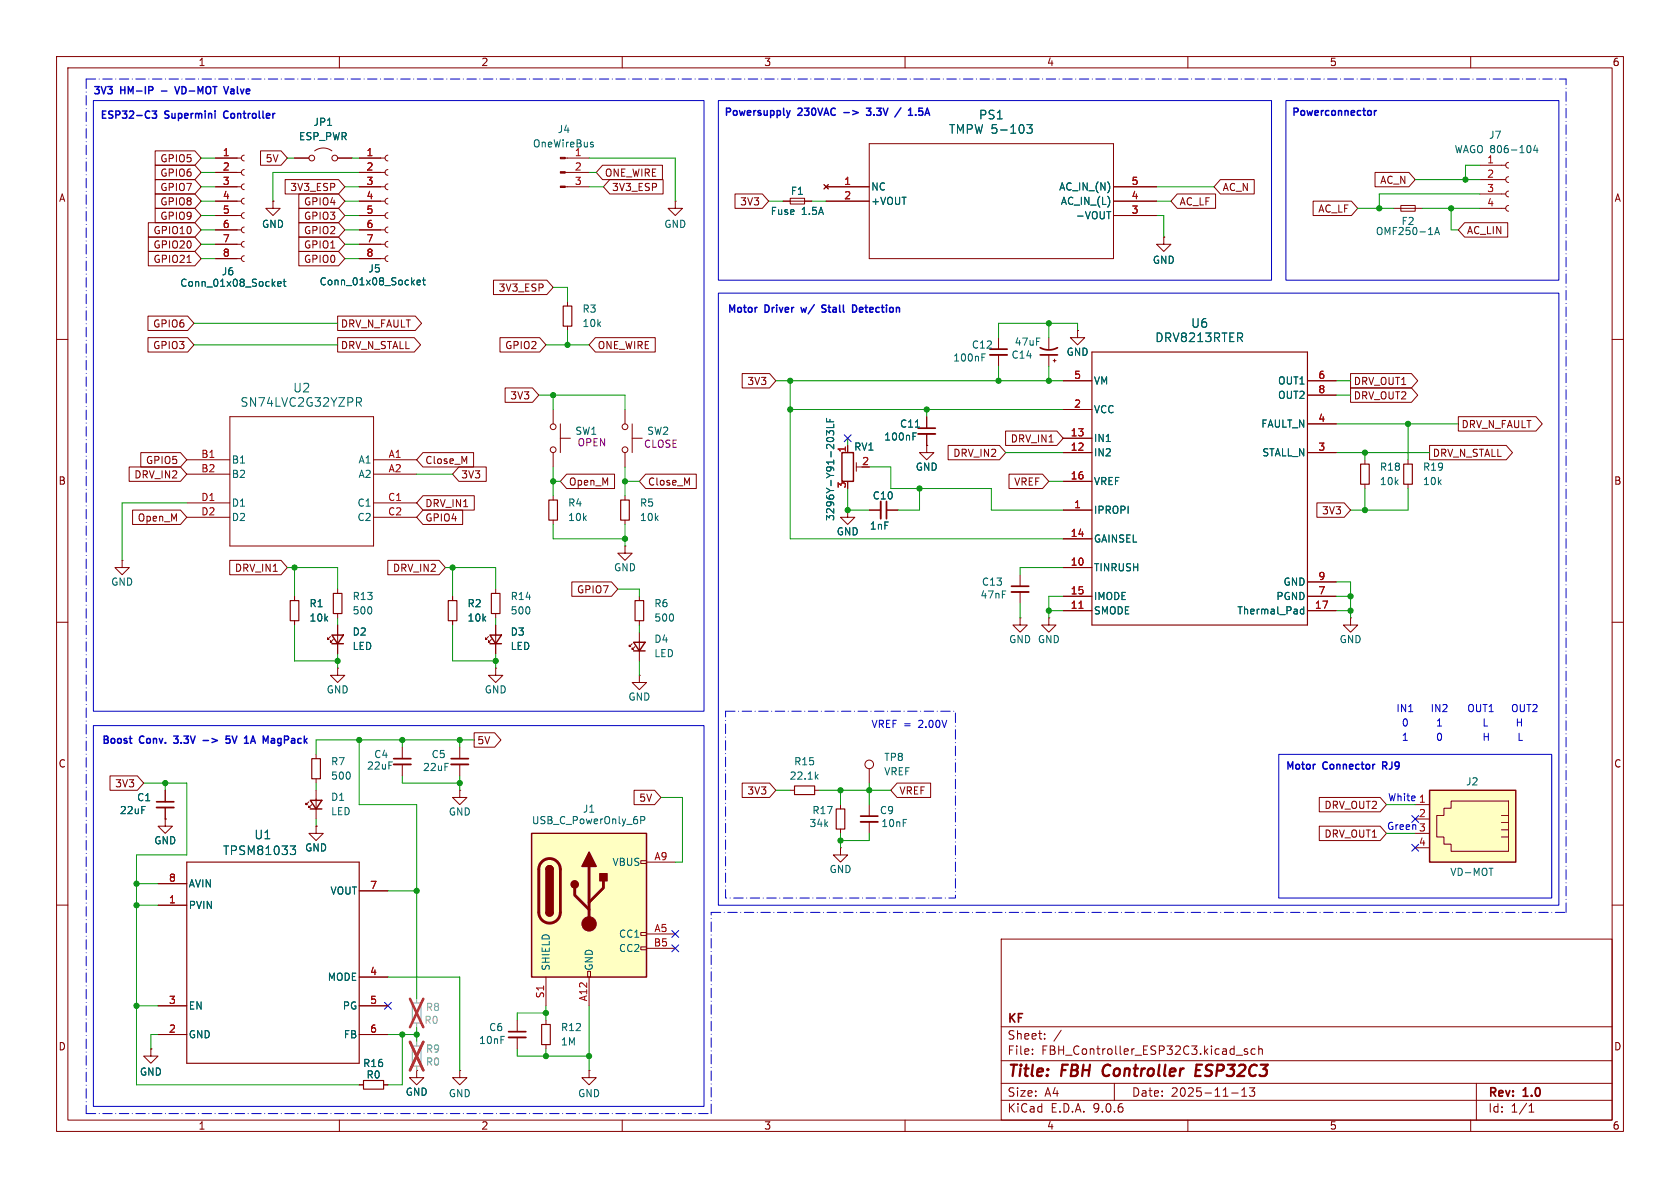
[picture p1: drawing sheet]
<svg xmlns="http://www.w3.org/2000/svg" width="297mm" height="210mm" viewBox="0 0 297 210" stroke-linecap="round" stroke-linejoin="round" font-family="sans-serif">
<g fill="none" stroke="#840000" stroke-width=".18">
<path d="M10 10h277v190h-277zM12 12h273v186h-273zM60 10v2M110 10v2M160 10v2M210 10v2M260 10v2M38.1 33h4.6M38.1 35.6h4.6M38.1 38.1h4.6M38.1 27.9h4.6M38.1 30.5h4.6"/>
<path d="M43.2 27.4l-.4 .2-.1 .3 .1 .4 .4 .1M43.2 30l-.4 .1-.1 .4 .1 .3 .4 .2M43.2 32.5l-.4 .2-.1 .3 .1 .4 .4 .1M43.2 35.1l-.4 .1-.1 .4 .1 .3 .4 .2M43.2 37.6l-.4 .1-.1 .4 .1 .4 .4 .1M48.3 35.6v1.2h1.2l-1.2 1.3-1.3-1.3h1.3M48.3 35.6h.1M52.1 27.9h2.5M55.6 26.7a2.54 2.54 0 0 1 3.1 0M59.7 27.9h2.5M99.9 33h4.2M99.9 27.9h4.2"/>
<path d="M99.9 30.5h4.2M119.4 35.6v1.2h1.2l-1.2 1.3-1.3-1.3h1.3M119.4 35.6h.1M138.4 35.6h5.1M139.7 35.1h2.5v1h-2.5zM145.7 32.6l.7 .8M146 33h7.7M146 35.6h7.7M146.4 32.6l-.7 .8M153.7 25.4h43.1v20.3h-43.1zM196.8 33h7.7M196.8 35.6h7.7"/>
<path d="M196.8 38.1h7.7M261.6 29.2h4.6M261.6 31.8h4.6M261.6 34.3h4.6M261.6 36.8h4.6M266.7 28.7l-.4 .2-.1 .3 .1 .4 .4 .1M266.7 31.2l-.4 .2-.1 .4 .1 .3 .4 .2M266.7 33.8l-.4 .1-.1 .4 .1 .3 .4 .2M266.7 36.3l-.4 .2-.1 .3 .1 .4 .4 .1M38.1 45.7h4.6M38.1 40.6h4.6M38.1 43.2h4.6"/>
<path d="M43.2 40.1l-.4 .2-.1 .3 .1 .4 .4 .1M43.2 42.7l-.4 .1-.1 .4 .1 .3 .4 .2M43.2 45.2l-.4 .2-.1 .3 .1 .4 .4 .1M100.3 53.3v.8M100.3 57.7v.7M176.5 59.7v2M185.4 59.7v2M190.5 58.4v1.3h1.3l-1.3 1.3-1.3-1.3h1.3M190.5 58.4h.1M205.7 41.9v1.3h1.3l-1.3 1.3-1.2-1.3h1.2M205.7 41.9h.1M10 60h2"/>
<path d="M40.6 73.7h25.4v22.8h-25.4zM97.8 72.4v2.5M99.1 77.5h1.7M99.1 74.9v5.1M149.9 78.7v1.3M163.8 78.7v1.3h1.3l-1.3 1.3-1.2-1.3h1.2M163.8 78.7h.1M163.8 73.7v2M163.8 76.7v2M176.5 62.7v2.1M185.4 62.7v2.1M186.2 63.8h.5"/>
<path d="M186.4 63.5v.5M285 60h2M33 81.3h7.6M33 83.8h7.6M33 88.9h7.6M33 91.4h7.6M66 81.3h7.7M66 83.8h7.7M66 88.9h7.7M66 91.4h7.7M97.8 80v2.6M97.8 87.6v.8"/>
<path d="M97.8 91.9v.8M110.5 96.5v1.3h1.3l-1.3 1.3-1.3-1.3h1.3M110.5 96.5h.1M110.5 87.6v.8M110.5 91.9v.8M149.9 90.2v1.2h1.2l-1.2 1.3-1.3-1.3h1.3M149.9 90.2h.1M151.4 81.8v1.5M151.4 82.6h1M153.7 90.2h2M156.7 90.2h2M241.3 81.3v.7"/>
<path d="M241.3 85.6v.8M248.9 81.3v.7M248.9 85.6v.8M10 110h2M52.1 105.4v.8M52.1 109.7v.8M58.4 112.5l-.5 .5v-.2v.2h.3M58.9 113l-.5 .5v-.2v.2h.3M59.7 118.1v1.3h1.3l-1.3 1.3-1.3-1.3h1.3M59.7 118.1h.1M59.7 104.1v.8M59.7 108.5v.7"/>
<path d="M59.7 110.5v5.1M80 105.4v.8M80 109.7v.8M111.8 113.8l-.5 .5v-.3v.3h.2M112.3 114.3l-.5 .5v-.2v.2h.2M113 119.4v1.3h1.3l-1.3 1.2-1.2-1.2h1.2M113 119.4h.1M113 111.8v5M180.3 109.2v1.3h1.3l-1.3 1.3-1.2-1.3h1.2M180.3 109.2h.1M180.3 101.6v2M180.3 104.6v2.1"/>
<path d="M185.4 109.2v1.3h1.3l-1.3 1.3-1.3-1.3h1.3M185.4 109.2h.1M238.8 109.2v1.3h1.2l-1.2 1.3-1.3-1.3h1.3M238.8 109.2h.1M285 110h2M71.1 132.1v2M71.1 135.1v2.1M81.3 139.7v1.3h1.2l-1.2 1.2-1.3-1.2h1.3M81.3 139.7h.1M81.3 132.1v2M81.3 135.1v2.1M139.7 139.7h.8"/>
<path d="M144 139.7h.8M153.7 135.9v2.5M148.6 149.9v1.2h1.3l-1.3 1.3-1.3-1.3h1.3M148.6 149.9h.1M148.6 142.2v.8M148.6 146.6v.7M153.7 142.2v2.1M153.7 145.3v2M10 160h2M177 166h108v32h-108zM285 160h2M60 198v2"/>
<path d="M110 198v2M160 198v2M177 194.5h108M177 191.5h108M177 187.5h108M177 181.5h108M182.5 186.3v.1M182.5 185.5v.1M184.7 183.6v.1M184.7 182.8v.1M187.6 182.1l-1.3 2M197 191.5v3"/>
<path d="M210 198v2M217.7 193.2h1.2M218.5 186.5h1.2M219.5 193.8h.9M219.5 192.7l.5-.4v1.5M220.5 185.5l-.3-.1-.2 .2v.2l.5 .2v.3h-.5M220.9 192.3h.9l-.5 .6 .4 .1v.7l-.2 .1h-.4l-.2-.1M221.9 185.5l-.4-.1-.3 .3v.4l.1 .2h.6M222.5 185.5l.2-.1 .4 .1 .1 .9M222.5 184.9v1.5M260 198v2M261 191.5v6.5"/>
<path d="M270.3 196.6h.9M270.3 195.5l.4-.4v1.5"/>
<circle cx="55.1" cy="27.9" r=".51"/>
<circle cx="59.2" cy="27.9" r=".51"/>
<circle cx="97.8" cy="75.4" r=".51"/>
<circle cx="97.8" cy="79.5" r=".51"/>
<circle cx="153.7" cy="135.1" r=".76"/>
</g>
<path d="M195.2 188.5a1.27 1.27 0 0 0 0 1.6M211.4 189.2h.7M212.5 188.2h-.9l-.3 2h1" fill="none" stroke="#840000" stroke-width=".4"/>
<g fill="none" stroke="#006464" stroke-width=".18">
<path d="M104.6 25.6h.3v.2l-.2 .2h-.2M104.6 25.1l.3 .1M181.5 22h1l-.5 .6 .4 .2v.6l-.2 .2h-.4l-.3-.2M195.6 37.4h.8M270.3 25.7a.79 .79 0 0 1 0 1.3M271.4 25.7l-.3 .9h.8M271.7 26.1v.9M49.1 50.2l.6-.1-.1-.3h-.3l-.2 .2 .1 .6h.4M50.1 49.8h.4M50.2 49.3v1.1l.3 .2M63 70.3h.6l.3 .3-.1 .4-.8 .1M63.4 71.1l.5 .7"/>
<path d="M146.1 74v.6h1.3M146.1 76.9v-.8l.5 .5 .1-.4h.6l.1 .2-.1 .5M146.7 74.1v.5M147.4 75v.6h-1.3M161.4 77.1h.4M161.4 76.5h.6M161.8 75.5h.8M173.6 63.2h.4M173.6 62.6h.6M144.3 137.3l.3 .4M144.6 136.9l-.5 .5"/>
</g>
<path d="M99.6 54.1h1.5v3.6h-1.5zM97 88.4h1.6v3.5h-1.6zM109.7 88.4h1.6v3.5h-1.6zM240.5 82h1.6v3.6h-1.6zM248.2 82h1.5v3.6h-1.5zM51.3 106.2h1.5v3.5h-1.5zM58.9 104.9h1.6v3.6h-1.6zM79.2 106.2h1.6v3.5h-1.6zM140.5 138.9h3.5v1.6h-3.5zM147.8 143h1.6v3.6h-1.6z" fill="none" stroke="#840000" stroke-width=".2"/>
<path d="M162.3 75.7h3.1M175 61.7h3.1M183.9 61.5a3.2 3.2 0 0 0 3 0M183.9 62.7h3M156.7 88.6v3.1M178.8 103.6h3.1M69.6 134.1h3M79.8 134.1h3M152.1 144.3h3.1" fill="none" stroke="#840000" stroke-width=".3"/>
<path d="M162.3 76.7h3.1M175 62.7h3.1M155.7 88.6v3.1M178.8 104.6h3.1M69.6 135.1h3M79.8 135.1h3M152.1 145.3h3.1" fill="none" stroke="#840000" stroke-width=".33"/>
<g fill="#840000" stroke="#840000" stroke-width=".18">
<path d="M99.1 27.8h.8v.3h-.8z"/>
<path d="M99.1 30.4h.8v.2h-.8z"/>
<path d="M99.1 32.9h.8v.2h-.8z"/>
</g>
<path d="M148.8 80h2.1v5.1h-2.1zM58.7 112.3h2l-1 1.5zM58.7 113.8h2M112 113.5h2l-1 1.6zM112 115.1h2" fill="none" stroke="#840000" stroke-width=".25"/>
<path d="M252.7 139.7h15.3v12.7h-15.3z" fill="#ffffc2"/>
<g fill="none" stroke="#840000" stroke-width=".18">
<path d="M246.4 36.8h5.1M247.6 36.3h2.6v1h-2.6zM110.5 72.4v2.5M111.8 77.5h1.7M111.8 74.9v5.1M110.5 80v2.6M87.6 118.1v1.3h1.3l-1.3 1.3-1.2-1.3h1.2M87.6 118.1h.1M87.6 104.1v.8M87.6 108.5v.7M55.9 133.4v.7M55.9 137.7v.7"/>
<path d="M55.9 139.7v5.1M27.9 156.2h5.1M29.2 144.8v1.3h1.3l-1.3 1.2-1.3-1.2h1.3M29.2 144.8h.1M54.6 141.7l-.5 .5v-.2v.2h.3M55.1 142.2l-.5 .5v-.2v.2h.3M55.9 146.1v1.2h1.2l-1.2 1.3-1.3-1.3h1.3M55.9 146.1h.1M63.5 157.5h5.1M250.2 149.9h2.5M250.2 147.3h2.5M250.2 144.8h2.5"/>
<path d="M250.2 142.2h2.5M255.3 142.9h1.2v-1.3h10.2v8.9h-10.2v-1.3h-1.2v-1.2h-1.3v-3.9h1.3zM265.4 148h1.3M265.4 146.7h1.3M265.4 145.4h1.3M265.4 144.1h1.3M27.9 160h5.1M27.9 177.8h5.1M63.5 177.8h5.1M63.5 172.7h5.1M27.9 182.9h5.1M63.5 182.9h5.1"/>
<path d="M91.4 180.3v2.1M91.4 183.4v2"/>
<circle cx="110.5" cy="75.4" r=".51"/>
<circle cx="110.5" cy="79.5" r=".51"/>
</g>
<path d="M252.7 139.7h15.3v12.7h-15.3zM54.9 141.5h2l-1 1.5zM54.9 143h2" fill="none" stroke="#840000" stroke-width=".25"/>
<path d="M253.6 41.5l.5-1.3 .4 1.3M253.8 41.1h.6M51.3 149.5h1l-.6 .6 .5 .2 .1 .5-.3 .3h-.5M263.2 153.5h.8" fill="none" stroke="#006464" stroke-width=".18"/>
<path d="M86.9 104.9h1.5v3.6h-1.5zM55.1 134.1h1.5v3.6h-1.5zM33 152.4h30.5v35.6h-30.5z" fill="none" stroke="#840000" stroke-width=".2"/>
<path d="M89.9 182.4h3.1" fill="none" stroke="#840000" stroke-width=".3"/>
<path d="M89.9 183.4h3.1" fill="none" stroke="#840000" stroke-width=".33"/>
<path d="M94 147.3h20.3v25.4h-20.3z" fill="#ffffc2"/>
<g fill="none" stroke="#840000" stroke-width=".18">
<path d="M26.2 39.4h8.2l1.2 1.2-1.2 1.3h-8.2zM27.4 31.7h7l1.2 1.3-1.2 1.3h-7zM27.4 34.3h7l1.2 1.3-1.2 1.2h-7zM27.4 29.2h7l1.2 1.3-1.2 1.3h-7zM27.4 36.8h7l1.2 1.3-1.2 1.3h-7zM27.4 26.7h7l1.2 1.2-1.2 1.3h-7zM38.1 27.9h3.8M38.1 30.5h3.8M38.1 33h3.8M38.1 35.6h3.8M38.1 38.1h3.8M46.1 26.7h3.6l1.1 1.2-1.1 1.3h-3.6z"/>
<path d="M48.3 35.6h.1M50.4 31.7h9.4l1.2 1.3-1.2 1.3h-9.4zM52.1 27.9h2.5M52.8 34.3h7l1.2 1.3-1.2 1.2h-7zM52.8 36.8h7l1.2 1.3-1.2 1.3h-7zM52.8 39.4h7l1.2 1.2-1.2 1.3h-7zM59.7 27.9h2.5M63.5 27.9h4.6M63.5 30.5h4.6M63.5 33h4.6M63.5 35.6h4.6M63.5 38.1h4.6"/>
<path d="M68.6 27.4l-.4 .2-.1 .3 .1 .4 .4 .1M68.6 30l-.4 .1-.1 .4 .1 .3 .4 .2M68.6 32.5l-.4 .2-.1 .3 .1 .4 .4 .1M68.6 35.1l-.4 .1-.1 .4 .1 .3 .4 .2M68.6 37.6l-.4 .1-.1 .4 .1 .4 .4 .1M106.5 29.2h10.6v2.6h-10.6l-1.1-1.3zM107.8 31.7h9.4v2.6h-9.4l-1.1-1.3zM129.9 34.3h4.9l1.1 1.3-1.1 1.2h-4.9zM138.4 35.6h1.3M142.2 35.6h1.3M145.7 32.6l.7 .8M146 33h7.7"/>
<path d="M146 35.6h7.7M146.4 32.6l-.7 .8M196.8 33h7.7M196.8 35.6h7.7M196.8 38.1h7.7M208.1 34.3h6.8v2.5h-6.8l-1.1-1.2zM215.7 31.7h6v2.6h-6l-1.1-1.3zM232.1 35.6h6.8l1.1 1.2-1.1 1.3h-6.8zM243.1 30.5h6l1.1 1.3-1.1 1.2h-6zM258.9 39.4h7.6v2.5h-7.6l-1.1-1.3zM26.2 59.7h7l1.1 1.3-1.1 1.2h-7zM26.2 55.9h7l1.1 1.3-1.1 1.2h-7z"/>
<path d="M26.2 44.4h8.2l1.2 1.3-1.2 1.3h-8.2zM26.2 41.9h8.2l1.2 1.3-1.2 1.3h-8.2zM33.1 46.4h.7M38.1 40.6h3.8M38.1 43.2h3.8M38.1 45.7h3.8M52.8 41.9h7l1.2 1.3-1.2 1.3h-7zM52.8 44.4h7l1.2 1.3-1.2 1.3h-7zM59.7 55.9h13.7l1.1 1.3-1.1 1.2h-13.7zM59.7 59.7h13.5l1.2 1.3-1.2 1.2h-13.5zM63.5 40.6h4.6M63.5 43.2h4.6"/>
<path d="M63.5 45.7h4.6M68.6 40.1l-.4 .2-.1 .3 .1 .4 .4 .1M68.6 42.7l-.4 .1-.1 .4 .1 .3 .4 .2M68.6 45.2l-.4 .2-.1 .3 .1 .4 .4 .1M87.2 49.5h9.5l1.1 1.3-1.1 1.3h-9.5zM88.4 59.7h7l1.1 1.3-1.1 1.2h-7zM105.3 59.7h10.5v2.5h-10.5l-1.2-1.2zM190.5 58.4h.1M205.7 41.9h.1M89.3 68.6h4.8l1.1 1.3-1.1 1.2h-4.8zM131.2 66h4.8l1.2 1.3-1.2 1.3h-4.8zM149.9 78.7v1.3"/>
<path d="M163.8 78.7h.1M163.8 73.7v2M163.8 76.7v2M167.6 78.7h9.1l1.1 1.3-1.1 1.3h-9.1zM177.8 76.2h9l1.2 1.3-1.2 1.2h-9zM188 67.3h5M188 72.4h5M188 77.5h5M231.1 67.3h5.1M231.1 69.9h5.1M231.1 74.9h5.1M238.8 66h10.7l1.1 1.3-1.1 1.3h-10.7z"/>
<path d="M238.8 68.6h10.7l1.1 1.3-1.1 1.2h-10.7zM252.7 78.7h13.6l1.1 1.3-1.1 1.3h-13.6zM257.8 73.7h13.7l1.2 1.2-1.2 1.3h-13.7zM21.6 99.1v1.2h1.3l-1.3 1.3-1.3-1.3h1.3M21.6 99.1h.1M22.8 82.5h9.1l1.1 1.3-1.1 1.3h-9.1zM23.4 90.2h8.5l1.1 1.2-1.1 1.3h-8.5zM24.9 80h7l1.1 1.3-1.1 1.3h-7zM40.6 99.1h9.1l1.1 1.2-1.1 1.3h-9.1zM68.6 99.1h9l1.1 1.2-1.1 1.3h-9zM74.8 80h8.9v2.6h-8.9l-1.1-1.3zM74.8 90.2h7v2.5h-7l-1.1-1.3z"/>
<path d="M74.8 87.6h9v2.6h-9l-1.1-1.3zM81.1 82.5h4.9v2.6h-4.9l-1.1-1.3zM100.2 83.8h8.4v2.6h-8.4l-1.1-1.3zM114.1 83.8h9v2.6h-9l-1.1-1.3zM149.9 90.2h.1M153.7 90.2h2M156.7 90.2h2M178.4 83.8h5.9l1.1 1.3-1.1 1.3h-5.9zM188 80h5M188 85.1h5M188 90.2h5M188 95.3h5"/>
<path d="M231.1 80h5.1M232.8 88.9h4.8l1.2 1.3-1.2 1.2h-4.8zM52.1 105.4v.8M52.1 109.7v.8M59.7 110.5v1.8M59.7 113.8v1.8M80 105.4v.8M80 109.7v.8M86.4 112.5l-.5 .5v-.2v.2h.2M86.9 113l-.5 .5v-.2v.2h.2M87.6 110.5v5.1M101.1 102.9h7l1.1 1.2-1.1 1.3h-7z"/>
<path d="M113 105.4v.8M113 109.7v.8M188 100.3h5M188 105.4h5M188 108h5M231.1 105.4h5.1M231.1 108h5.1M231.1 102.9h5.1M19.4 137.2h4.9l1.1 1.2-1.1 1.3h-4.9zM29.2 139.7v2M83.8 129.5h3.7l1.1 1.3-1.1 1.3h-3.7zM112.1 139.7h3.6l1.1 1.3-1.1 1.2h-3.6z"/>
<path d="M131.2 138.4h4.8l1.2 1.3-1.2 1.3h-4.8zM158.6 138.4h5.9v2.6h-5.9l-1.1-1.3zM27.9 156.2h5.1M29.2 144.8h.1M29.2 142.7v2.1M55.9 146.1h.1M63.5 157.5h5.1M113.3 152.1h1v.6h-1zM114.3 152.4h5.1M233.2 141h10.8l1.1 1.2-1.1 1.3h-10.8zM233.2 146h10.8l1.1 1.3-1.1 1.3h-10.8zM27.9 160h5.1"/>
<path d="M27.9 177.8h5.1M63.5 177.8h5.1M63.5 172.7h5.1M96.5 172.7v5.1M103.9 171.7h.5v1h-.5zM104.1 172.7v5.1M113.3 164.8h1v.6h-1zM113.3 167.4h1v.5h-1zM114.3 165.1h5.1M114.3 167.6h5.1M26.7 185.4v1.3h1.2l-1.2 1.3-1.3-1.3h1.3M26.7 185.4h.1"/>
<path d="M27.9 182.9h5.1M63.5 191.8h.8M63.5 182.9h5.1M67.8 191.8h.8M73.7 189.2v1.3h1.2l-1.2 1.3-1.3-1.3h1.3M73.7 189.2h.1M81.3 189.2v1.3h1.2l-1.2 1.3-1.3-1.3h1.3M81.3 189.2h.1M96.5 180.3v.8M96.5 184.7v.7M104.1 189.2v1.3h1.3l-1.3 1.3-1.2-1.3h1.2M104.1 189.2h.1"/>
</g>
<path d="M86.6 112.3h2l-1 1.5zM86.6 113.8h2M94 147.3h20.3v25.4h-20.3zM96.5 153.7a.64 .64 0 0 1 .7-.7 .64 .64 0 0 1 .6 .7M96.5 161.3a.64 .64 0 0 0 .7 .6 .64 .64 0 0 0 .6-.6" fill="none" stroke="#840000" stroke-width=".25"/>
<path d="M95.8 152.3a1.9 1.9 0 0 1 2.1-.4 1.9 1.9 0 0 1 1.2 1.8v7.6a1.91 1.91 0 0 1-1.9 1.9 1.91 1.91 0 0 1-2-1.9l.1-7.8 .1-.6zM101.6 157v1.2l2.5 2.6M104.1 153.2v10.1M106.7 155.7v1.3l-2.6 2.5" fill="none" stroke="#840000" stroke-width=".51"/>
<g fill="#840000" stroke="#840000" stroke-width=".25">
<path d="M96.5 153.7h1.3v7.6h-1.3z"/>
<path d="M96.7 153.2a.64 .64 0 0 1 .7-.1 .64 .64 0 0 1 .4 .6h-1.3z"/>
<path d="M96.5 161.3h1.3a.64 .64 0 0 1-.6 .6 .64 .64 0 0 1-.7-.6z"/>
<path d="M104.1 150.6l1.3 2.6h-2.5z"/>
<path d="M106 154.4h1.3v1.3h-1.3z"/>
<circle cx="101.6" cy="156.3" r=".63"/>
</g>
<circle cx="104.1" cy="163.3" r="1.27" fill="#840000" stroke="#840000" stroke-width=".18"/>
<g fill="none" stroke="#006464" stroke-width=".18">
<path d="M181.5 22h1l-.5 .6 .4 .2v.6l-.2 .2h-.4l-.3-.2M195.6 37.4h.8M49.1 50.2l.6-.1-.1-.3h-.3l-.2 .2 .1 .6h.4M50.1 49.8h.4M50.2 49.3v1.1l.3 .2M73.7 49.9l.6-.1v-.2l-.4-.1-.2 .2 .1 .6h.5M74.7 49.5h.5M74.9 49.1v1.1l.3 .2M146.1 74v.6h1.3M146.1 76.9v-.8l.5 .5 .1-.4h.6l.1 .2-.1 .5M146.7 74.1v.5M147.4 75v.6h-1.3"/>
<path d="M161.4 77.1h.4M161.4 76.5h.6M161.8 75.5h.8M230.5 107.3v1.2M230.5 107.7h-.4l-.2 .2 .1 .6h.5M51.3 149.5h1l-.6 .6 .5 .2 .1 .5-.3 .3h-.5M113.3 145l.6-.1 .1-.1-.1-.3-.6-.2v1.3"/>
</g>
<path d="M193 62.2h38.1v48.3h-38.1zM112.3 106.2h1.5v3.5h-1.5zM64.3 191h3.5v1.5h-3.5zM95.8 181.1h1.5v3.6h-1.5z" fill="none" stroke="#840000" stroke-width=".2"/>
<path d="M190.7 107.5h.8" fill="none" stroke="#a90000" stroke-width=".18"/>
<path d="M72.9 177.3h1.5v3.5h-1.5zM72.9 184.9h1.5v3.6h-1.5z" fill="none" stroke="#a1a1a1" stroke-width=".2"/>
<path d="M73.7 176.5v.8M73.7 180.8v.8M73.7 184.2v.7M73.7 188.5v.7" fill="none" stroke="#a1a1a1" stroke-width=".18"/>
<path d="M72.5 176.6l2.3 5M74.8 176.6l-2.3 5M72.5 184.2l2.3 5M74.8 184.2l-2.3 5" fill="none" stroke="#e12e31" stroke-width=".46"/>
<path d="M27.7 141.7h3" fill="none" stroke="#840000" stroke-width=".3"/>
<path d="M27.7 142.7h3" fill="none" stroke="#840000" stroke-width=".33"/>
<path d="M15.2 14h261.7M15.2 14v182.9M128.3 125.7h40.6v33.1h-40.6zM125.7 161.3h151.2M276.9 161.3v-147.3M15.2 196.9h110.5M125.7 196.9v-35.6" fill="none" stroke="#0000c2" stroke-width=".18" stroke-dasharray="1.7 .6 0 .6"/>
<g fill="none" stroke="#009600" stroke-width=".18">
<path d="M35.6 38.1h2.5M35.6 35.6h2.5M35.6 33h2.5M35.6 30.5h2.5M35.6 27.9h2.5M50.8 27.9h1.3M61 38.1h2.5M61 35.6h2.5M61 33h2.5M62.2 27.9h1.3M63.5 30.5h-15.2v5.1M104.1 33h2.6"/>
<path d="M104.1 30.5h1.3M104.1 27.9h15.3v7.7M135.9 35.6h2.5M143.5 35.6h2.5M204.5 38.1h1.2v3.8M204.5 35.6h2.5M204.5 33h10.1M240 36.8h6.4M250.2 31.8h11.4M251.5 36.8h10.1M256.5 36.8v3.8h1.3M261.6 29.2h-2.5v2.6"/>
<path d="M261.6 34.3h-17.8v2.5M34.3 57.2h25.4M35.6 40.6h2.5M35.6 45.7h2.5M35.6 43.2h2.5M61 40.6h2.5M61 45.7h2.5M61 43.2h2.5M97.8 50.8h2.5v2.5M100.3 58.4v2.6M185.4 57.2v2.5M190.5 58.4v-1.2h-14v2.5"/>
<path d="M34.3 61h25.4M95.2 69.9h15.3v2.5M96.5 61h7.6M97.8 69.9v2.5M137.2 67.3h50.8M139.7 72.4h48.3M139.7 67.3v28h48.3M149.9 77.5v1.2M163.8 72.4v1.3M176.5 64.8v2.5M185.4 64.8v2.5M236.2 74.9h21.6"/>
<path d="M236.2 69.9h2.6M236.2 67.3h2.6M248.9 74.9v6.4M33 88.9h-11.4v10.2M73.7 83.8h6.3M97.8 92.7v2.6h12.7M97.8 85.1h1.3M97.8 82.6v5M110.5 85.1h2.5M110.5 82.6v5M110.5 92.7v3.8M149.9 86.4v3.8h3.8"/>
<path d="M153.7 82.6h3.8v3.8h17.8v3.8h12.7M162.6 86.4v3.8h-3.9M177.8 80h10.2M185.4 85.1h2.6M236.2 80h16.5M241.3 80v1.3M241.3 86.4v3.8M248.9 86.4v3.8h-10.1M50.8 100.3h8.9v3.8M52.1 110.5v6.3h7.6M52.1 100.3v5.1M59.7 109.2v1.3"/>
<path d="M59.7 115.6v2.5M78.7 100.3h8.9v3.8M80 110.5v6.3h7.6M80 100.3v5.1M87.6 109.2v1.3M87.6 115.6v2.5M109.2 104.1h3.8v1.3M113 110.5v1.3M113 116.8v2.6M180.3 106.7v2.5M185.4 108h2.6M188 100.3h-7.7v1.3"/>
<path d="M188 105.4h-2.6v3.8M236.2 108h2.6M236.2 105.4h2.6M236.2 102.9h2.6v6.3M25.4 138.4h7.6v12.7h-8.9v40.7h39.4M29.2 138.4v1.3M55.9 138.4v1.3M63.5 130.8v11.4h10.2v34.3M71.1 137.2v1.2h10.2M71.1 130.8v1.3M81.3 130.8v1.3M81.3 137.2v2.5"/>
<path d="M83.8 130.8h-27.9v2.6M137.2 139.7h2.5M144.8 139.7h12.7M148.6 139.7v2.5M153.7 138.4v3.8M24.1 156.2h3.8M55.9 144.8v1.3M68.6 157.5h5.1M116.8 141h3.8v11.4h-1.2M148.6 147.3v2.6M153.7 147.3v1.3h-5.1M245.1 142.2h5.1"/>
<path d="M245.1 147.3h5.1M24.1 160h3.8M24.1 177.8h3.8M68.6 172.7h12.7v16.5M96.5 179.1h-5.1v1.2M96.5 177.8v2.5M104.1 177.8v11.4M27.9 182.9h-1.2v2.5M68.6 182.9h5.1M71.1 182.9v8.9h-2.5M73.7 181.6v2.6M91.4 185.4v1.3h12.7"/>
<path d="M96.5 185.4v1.3"/>
</g>
<path d="M149.3 76.9l1.2 1.2M150.5 76.9l-1.2 1.2M249.6 144.2l1.2 1.2M249.6 149.3l1.2 1.2M250.8 144.2l-1.2 1.2M250.8 149.3l-1.2 1.2M68 177.2l1.2 1.2M69.2 177.2l-1.2 1.2M118.8 164.5l1.2 1.2M118.8 167l1.2 1.2M120 164.5l-1.2 1.2M120 167l-1.2 1.2" fill="none" stroke="#000084" stroke-width=".18"/>
<path d="M16.5 17.8h108v107.9h-108zM127 17.8h97.8v31.7h-97.8zM227.3 17.8h48.3v31.7h-48.3zM127 51.8h148.6v108.2h-148.6zM16.5 128.3h108v67.3h-108zM226.1 133.4h48.2v25.4h-48.2zM254.1 128.3h.7M254.2 129.7l-.1 .4 .1 .7M254.4 127.3l-.3 .1M268.3 127.1v1.2M268.3 127.7h.7M268.6 129.6v1.3h.6" fill="none" stroke="#0000c2" stroke-width=".18"/>
<g fill="none" stroke="#0000c2" stroke-width=".25">
<path d="M26.8 15.3l.2 .3v.3l-.2 .1M26.9 19.6h.8l-.4 .5 .3 .1v.6l-.2 .1-.5-.1M30.9 15.3l.4 1.3 .4-1.3M39.6 15.3l.4 1.3 .4-1.3M139.7 19.5l-.3 .9M153.2 19.1h.8l-.5 .5h.2M159.3 19.1l-1.1 1.6M243 19.5v.9M243.3 19.5l-.3 .3M153.2 20.3l.5 .1M160.6 20.4h.7M161.9 20.3v.1"/>
<path d="M145.3 55.1l.5 .1M145.8 53.9h-.3l-.2 .3 .1 .3 .4 .1M150.7 53.9a.64 .64 0 0 1 .8 .7 .64 .64 0 0 1-.8 .6zM30.7 130.1h.8M30.7 131.3h.1M35.9 130.9h1M40.6 130.1h-.6v.6l.1-.1 .5 .1 .1 .1-.1 .5-.2 .1-.4-.1M44.3 131.4l.4-1.3 .5 1.3M44.4 131h.6M48 131.3h.5M48 130.6l.4-.1 .1 .2M48.5 130.8l-.5 .2"/>
</g>
<g fill="#009600" stroke="#009600" stroke-width=".18">
<circle cx="241.3" cy="90.2" r=".46"/>
<circle cx="238.8" cy="105.4" r=".46"/>
<circle cx="238.8" cy="108" r=".46"/>
<circle cx="185.4" cy="108" r=".46"/>
<circle cx="176.5" cy="67.3" r=".46"/>
<circle cx="185.4" cy="67.3" r=".46"/>
<circle cx="243.8" cy="36.8" r=".46"/>
<circle cx="256.5" cy="36.8" r=".46"/>
<circle cx="259.1" cy="31.8" r=".46"/>
<circle cx="185.4" cy="57.2" r=".46"/>
<circle cx="248.9" cy="74.9" r=".46"/>
<circle cx="241.3" cy="80" r=".46"/>
<circle cx="148.6" cy="139.7" r=".46"/>
<circle cx="162.6" cy="86.4" r=".46"/>
<circle cx="148.6" cy="148.6" r=".46"/>
<circle cx="149.9" cy="90.2" r=".46"/>
<circle cx="153.7" cy="139.7" r=".46"/>
<circle cx="100.3" cy="61" r=".46"/>
<circle cx="97.8" cy="85.1" r=".46"/>
<circle cx="110.5" cy="95.3" r=".46"/>
<circle cx="97.8" cy="69.9" r=".46"/>
<circle cx="110.5" cy="85.1" r=".46"/>
<circle cx="139.7" cy="67.3" r=".46"/>
<circle cx="163.8" cy="72.4" r=".46"/>
<circle cx="139.7" cy="72.4" r=".46"/>
<circle cx="81.3" cy="130.8" r=".46"/>
<circle cx="81.3" cy="138.4" r=".46"/>
<circle cx="73.7" cy="157.5" r=".46"/>
<circle cx="80" cy="100.3" r=".46"/>
<circle cx="59.7" cy="116.8" r=".46"/>
<circle cx="52.1" cy="100.3" r=".46"/>
<circle cx="71.1" cy="130.8" r=".46"/>
<circle cx="63.5" cy="130.8" r=".46"/>
<circle cx="87.6" cy="116.8" r=".46"/>
<circle cx="24.1" cy="156.2" r=".46"/>
<circle cx="29.2" cy="138.4" r=".46"/>
<circle cx="24.1" cy="160" r=".46"/>
<circle cx="73.7" cy="182.9" r=".46"/>
<circle cx="71.1" cy="182.9" r=".46"/>
<circle cx="96.5" cy="186.7" r=".46"/>
<circle cx="104.1" cy="186.7" r=".46"/>
<circle cx="96.5" cy="179.1" r=".46"/>
<circle cx="24.1" cy="177.8" r=".46"/>
</g>
<g font-size="2.8" fill="#840000">
<text x="178" y="190.9">Title:</text>
<text x="187.7" y="190.9">FBH</text>
<text x="195.8" y="190.9">Controller</text>
<text x="213" y="190.9">ESP32C3</text>
</g>
<g font-size="2.1" fill="#006464">
<text x="167.7" y="23.9">TMPW 5-103</text>
<text x="173" y="21.3">PS1</text>
<text x="210.5" y="58.1">U6</text>
<text x="204.1" y="60.7">DRV8213RTER</text>
<text x="51.7" y="69.6">U2</text>
<text x="42.4" y="72.1">SN74LVC2G32YZPR</text>
<text x="44.9" y="148.6">U1</text>
<text x="39.3" y="151.4">TPSM81033</text>
</g>
<g font-size="2.1" fill="#840000">
<text x="178" y="184">Sheet:</text>
<text x="178" y="181.2">KF</text>
<text x="178" y="186.7">File:</text>
<text x="184.1" y="186.7">FBH_Controller_ESP32C3.kicad_sch</text>
<text x="178" y="196.9">KiCad</text>
<text x="178" y="194.1">Size:</text>
<text x="184.7" y="194.1">A4</text>
<text x="185.7" y="196.9">E.D.A.</text>
<text x="193.3" y="196.9">9.0.6</text>
<text x="200" y="194.1">Date:</text>
<text x="207" y="194.1">2025-11-13</text>
<text x="263" y="194.3">Rev:</text>
<text x="263" y="196.9">Id:</text>
<text x="267.1" y="196.9">1/1</text>
<text x="269.4" y="194.3">1.0</text>
</g>
<g font-size="1.8" fill="#840000">
<text x="35" y="11.9">1</text>
<text x="85" y="11.9">2</text>
<text x="135" y="11.9">3</text>
<text x="185" y="11.9">4</text>
<text x="235" y="11.9">5</text>
<text x="285" y="11.9">6</text>
<text x="28.2" y="28.9">GPIO5</text>
<text x="46.9" y="28.9">5V</text>
<text x="10.3" y="35.9">A</text>
<text x="28.2" y="34">GPIO7</text>
<text x="28.2" y="31.4">GPIO6</text>
<text x="51.2" y="34">3V3_ESP</text>
<text x="106.8" y="31.4">ONE_WIRE</text>
<text x="108.1" y="34">3V3_ESP</text>
<text x="216.1" y="34">AC_N</text>
<text x="243.9" y="32.7">AC_N</text>
<text x="285.3" y="35.9">A</text>
<text x="27" y="41.6">GPIO10</text>
<text x="28.2" y="36.5">GPIO8</text>
<text x="28.2" y="39.1">GPIO9</text>
<text x="53.6" y="36.5">GPIO4</text>
<text x="53.6" y="39.1">GPIO3</text>
<text x="53.6" y="41.6">GPIO2</text>
<text x="130.8" y="36.5">3V3</text>
<text x="208.4" y="36.5">AC_LF</text>
<text x="233" y="37.8">AC_LF</text>
<text x="259.2" y="41.6">AC_LIN</text>
<text x="27" y="46.7">GPIO21</text>
<text x="27" y="44.1">GPIO20</text>
<text x="53.6" y="44.1">GPIO1</text>
<text x="53.6" y="46.7">GPIO0</text>
<text x="88.1" y="51.8">3V3_ESP</text>
<text x="27" y="58.1">GPIO6</text>
<text x="60.2" y="58.1">DRV_N_FAULT</text>
<text x="27" y="61.9">GPIO3</text>
<text x="60.2" y="61.9">DRV_N_STALL</text>
<text x="89.2" y="61.9">GPIO2</text>
<text x="105.6" y="61.9">ONE_WIRE</text>
<text x="90.1" y="70.8">3V3</text>
<text x="132" y="68.3">3V3</text>
<text x="239.2" y="68.3">DRV_OUT1</text>
<text x="239.2" y="70.8">DRV_OUT2</text>
<text x="258.3" y="75.9">DRV_N_FAULT</text>
<text x="25.7" y="82.2">GPIO5</text>
<text x="75.1" y="82.2">Close_M</text>
<text x="168.4" y="81">DRV_IN2</text>
<text x="178.6" y="78.4">DRV_IN1</text>
<text x="253.2" y="81">DRV_N_STALL</text>
<text x="10.3" y="85.9">B</text>
<text x="23.6" y="84.8">DRV_IN2</text>
<text x="75.1" y="89.9">DRV_IN1</text>
<text x="81.4" y="84.8">3V3</text>
<text x="100.5" y="86">Open_M</text>
<text x="114.5" y="86">Close_M</text>
<text x="179.2" y="86">VREF</text>
<text x="285.3" y="85.9">B</text>
<text x="24.3" y="92.4">Open_M</text>
<text x="75.1" y="92.4">GPIO4</text>
<text x="233.6" y="91.1">3V3</text>
<text x="41.4" y="101.3">DRV_IN1</text>
<text x="69.4" y="101.3">DRV_IN2</text>
<text x="101.9" y="105.1">GPIO7</text>
<text x="84.3" y="131.8">5V</text>
<text x="10.3" y="135.9">C</text>
<text x="285.3" y="135.9">C</text>
<text x="20.3" y="139.4">3V3</text>
<text x="112.9" y="141.9">5V</text>
<text x="132" y="140.7">3V3</text>
<text x="158.9" y="140.7">VREF</text>
<text x="234" y="143.2">DRV_OUT2</text>
<text x="234" y="148.3">DRV_OUT1</text>
<text x="10.3" y="185.9">D</text>
<text x="285.3" y="185.9">D</text>
<text x="35" y="199.9">1</text>
<text x="85" y="199.9">2</text>
<text x="135" y="199.9">3</text>
<text x="185" y="199.9">4</text>
<text x="235" y="199.9">5</text>
<text x="285" y="199.9">6</text>
</g>
<g font-size="1.8" fill="#0000c2">
<text x="16.3" y="17">3V3</text>
<text x="21.3" y="17">HM-IP</text>
<text x="29" y="17">-</text>
<text x="32.1" y="17">VD-MOT</text>
<text x="41.2" y="17">Valve</text>
<text x="17.6" y="21.3">ESP32-C3</text>
<text x="29.1" y="21.3">Supermini</text>
<text x="40.1" y="21.3">Controller</text>
<text x="127.9" y="20.8">Powersupply</text>
<text x="141.1" y="20.8">230VAC</text>
<text x="149.6" y="20.8">-&gt;</text>
<text x="154.3" y="20.8">3.3V</text>
<text x="159.8" y="20.8">/</text>
<text x="162.7" y="20.8">1.5A</text>
<text x="228.2" y="20.8">Powerconnector</text>
<text x="128.5" y="55.6">Motor</text>
<text x="135.2" y="55.6">Driver</text>
<text x="142.2" y="55.6">w/</text>
<text x="146.3" y="55.6">Stall</text>
<text x="152.2" y="55.6">Detection</text>
<text x="17.9" y="131.8">Boost</text>
<text x="24.7" y="131.8">Conv.</text>
<text x="31.3" y="131.8">3.3V</text>
<text x="36.9" y="131.8">-&gt;</text>
<text x="41.5" y="131.8">5V</text>
<text x="45.3" y="131.8">1A</text>
<text x="49" y="131.8">MagPack</text>
<text x="154" y="128.9">VREF =</text>
<text x="162.5" y="128.9">2.00V</text>
<text x="246.8" y="126.1">IN1</text>
<text x="247.7" y="131.2">1</text>
<text x="247.7" y="128.6">0</text>
<text x="253.4" y="126.1">IN2</text>
<text x="254.8" y="131.2">0</text>
<text x="254.8" y="128.6">1</text>
<text x="259.3" y="126.1">OUT1</text>
<text x="262" y="128.6">L</text>
<text x="262" y="131.2">H</text>
<text x="267.6" y="126.1">OUT2</text>
<text x="268.9" y="128.6">H</text>
<text x="227.1" y="136.4">Motor</text>
<text x="233.9" y="136.4">Connector</text>
<text x="244.9" y="136.4">RJ9</text>
<text x="245.3" y="141.8">White 1</text>
<text x="245.1" y="146.9">Green 3</text>
</g>
<g font-size="1.8" fill="#006464">
<text x="55.3" y="22.5">JP1</text>
<text x="98.5" y="23.7">J4</text>
<text x="52.8" y="25">ESP_PWR</text>
<text x="94.1" y="26.3">OneWireBus</text>
<text x="101.5" y="27.7">1</text>
<text x="257.1" y="27.3">WAGO 806-104</text>
<text x="263.2" y="24.7">J7</text>
<text x="139.7" y="34.6">F1</text>
<text x="153.9" y="33.9">NC</text>
<text x="187.1" y="33.9">AC_IN_(N)</text>
<text x="46.2" y="40.5">GND</text>
<text x="117.3" y="40.5">GND</text>
<text x="136.2" y="38.2">Fuse</text>
<text x="141.7" y="38.2">1.5A</text>
<text x="153.9" y="36.4">+VOUT</text>
<text x="187.4" y="36.4">AC_IN_(L)</text>
<text x="190.1" y="39">-VOUT</text>
<text x="243.1" y="41.8">OMF250-1A</text>
<text x="247.7" y="40">F2</text>
<text x="203.7" y="46.8">GND</text>
<text x="31.8" y="50.9">Conn_01x08_Socket</text>
<text x="39.1" y="48.9">J6</text>
<text x="56.4" y="50.6">Conn_01x08_Socket</text>
<text x="65" y="48.4">J5</text>
<text x="102.9" y="55.5">R3</text>
<text x="102.9" y="58">10k</text>
<text x="168.4" y="64.1">100nF</text>
<text x="171.7" y="61.8">C12</text>
<text x="178.7" y="63.6">C14</text>
<text x="179.3" y="61.3">47uF</text>
<text x="188.5" y="63.1">GND</text>
<text x="193.3" y="68.2">VM</text>
<text x="225.8" y="68.2">OUT1</text>
<text x="225.8" y="70.7">OUT2</text>
<text x="114.3" y="77.1">SW2</text>
<text x="159" y="75.8">C11</text>
<text x="193.3" y="73.3">VCC</text>
<text x="222.9" y="75.8">FAULT_N</text>
<text x="40.9" y="82.1">B1</text>
<text x="63.3" y="82.1">A1</text>
<text x="150.9" y="79.9">RV1</text>
<text x="156.2" y="78.1">100nF</text>
<text x="161.8" y="83.4">GND</text>
<text x="193.3" y="78.3">IN1</text>
<text x="193.3" y="80.9">IN2</text>
<text x="223.1" y="80.9">STALL_N</text>
<text x="243.8" y="83.4">R18</text>
<text x="251.5" y="83.4">R19</text>
<text x="40.9" y="84.7">B2</text>
<text x="40.9" y="89.8">D1</text>
<text x="63.1" y="89.8">C1</text>
<text x="63.3" y="84.7">A2</text>
<text x="100.3" y="89.8">R4</text>
<text x="113" y="89.8">R5</text>
<text x="154.2" y="88.5">C10</text>
<text x="193.3" y="86">VREF</text>
<text x="243.8" y="86">10k</text>
<text x="251.5" y="86">10k</text>
<text x="40.9" y="92.3">D2</text>
<text x="63.1" y="92.3">C2</text>
<text x="100.3" y="92.3">10k</text>
<text x="113" y="92.3">10k</text>
<text x="147.7" y="92.2" transform="rotate(-90 147.7 92.2)">3296Y-Y91-203LF</text>
<text x="147.8" y="94.8">GND</text>
<text x="153.7" y="93.8">1nF</text>
<text x="193.3" y="91">IPROPI</text>
<text x="108.5" y="101.2">GND</text>
<text x="193.3" y="96.1">GAINSEL</text>
<text x="193.3" y="101.2">TINRUSH</text>
<text x="19.6" y="103.7">GND</text>
<text x="54.6" y="107.5">R1</text>
<text x="62.2" y="106.3">R13</text>
<text x="82.6" y="107.5">R2</text>
<text x="90.2" y="106.3">R14</text>
<text x="115.6" y="107.5">R6</text>
<text x="173.2" y="106">47nF</text>
<text x="173.5" y="103.7">C13</text>
<text x="193.3" y="106.3">IMODE</text>
<text x="225.5" y="106.3">PGND</text>
<text x="226.8" y="103.7">GND</text>
<text x="54.6" y="110.1">10k</text>
<text x="62.2" y="112.6">D2</text>
<text x="62.2" y="108.8">500</text>
<text x="82.6" y="110.1">10k</text>
<text x="90.2" y="108.8">500</text>
<text x="90.2" y="112.6">D3</text>
<text x="115.6" y="113.8">D4</text>
<text x="115.6" y="110.1">500</text>
<text x="178.3" y="113.9">GND GND</text>
<text x="193.3" y="108.8">SMODE</text>
<text x="218.6" y="108.8">Thermal_Pad</text>
<text x="236.7" y="113.9">GND</text>
<text x="62.2" y="115.1">LED</text>
<text x="90.2" y="115.1">LED</text>
<text x="115.6" y="116.4">LED</text>
<text x="57.7" y="122.8">GND</text>
<text x="85.6" y="122.8">GND</text>
<text x="111" y="124.1">GND</text>
<text x="58.4" y="135.5">R7</text>
<text x="64.8" y="136.2">22uF</text>
<text x="66" y="134.2">C4</text>
<text x="74.7" y="136.5">22uF</text>
<text x="76.2" y="134.2">C5</text>
<text x="140.3" y="135.5">R15</text>
<text x="156.2" y="134.7">TP8</text>
<text x="156.2" y="137.3">VREF</text>
<text x="24.1" y="141.8">C1</text>
<text x="58.4" y="141.8">D1</text>
<text x="58.4" y="138">500</text>
<text x="102.9" y="143.9">J1</text>
<text x="139.5" y="138">22.1k</text>
<text x="259.1" y="139">J2</text>
<text x="21.1" y="144.1">22uF</text>
<text x="27.2" y="149.5">GND</text>
<text x="58.4" y="144.3">LED</text>
<text x="79.2" y="144.4">GND</text>
<text x="93.9" y="145.9">USB_C_PowerOnly_6P</text>
<text x="143" y="146.4">34k</text>
<text x="143.5" y="144.1">R17</text>
<text x="155.5" y="144.1">C9</text>
<text x="155.7" y="146.4">10nF</text>
<text x="53.8" y="150.7">GND</text>
<text x="108.2" y="153.3">VBUS</text>
<text x="146.6" y="154.5">GND</text>
<text x="256.3" y="155">VD-MOT</text>
<text x="33.3" y="157.1">AVIN</text>
<text x="33.3" y="160.9">PVIN</text>
<text x="58.3" y="158.3">VOUT</text>
<text x="109.3" y="166">CC1</text>
<text x="57.8" y="173.6">MODE</text>
<text x="97.4" y="171.7" transform="rotate(-90 97.4 171.7)">SHIELD</text>
<text x="105" y="171.7" transform="rotate(-90 105 171.7)">GND</text>
<text x="109.3" y="168.5">CC2</text>
<text x="33.3" y="178.7">EN</text>
<text x="60.5" y="178.7">PG</text>
<text x="33.3" y="183.7">GND</text>
<text x="60.7" y="183.7">FB</text>
<text x="84.6" y="184.8">10nF</text>
<text x="86.4" y="182.5">C6</text>
<text x="99.1" y="185">1M</text>
<text x="99.1" y="182.5">R12</text>
<text x="24.6" y="190.3">GND</text>
<text x="64.1" y="188.8">R16</text>
<text x="64.7" y="190.9">R0</text>
<text x="71.6" y="193.9">GND</text>
<text x="79.2" y="194.2">GND</text>
<text x="102.1" y="194.2">GND</text>
</g>
<g font-size="1.8" fill="#a90000">
<text x="39.3" y="27.7">1</text>
<text x="64.7" y="27.7">1</text>
<text x="262.8" y="29">1</text>
<text x="39.3" y="30.2">2</text>
<text x="39.3" y="32.8">3</text>
<text x="39.3" y="35.3">4</text>
<text x="64.7" y="30.2">2</text>
<text x="64.7" y="32.8">3</text>
<text x="64.7" y="35.3">4</text>
<text x="101.5" y="30.2">2</text>
<text x="101.5" y="32.8">3</text>
<text x="149.2" y="32.8">1</text>
<text x="149.2" y="35.3">2</text>
<text x="200" y="32.8">5</text>
<text x="200" y="35.3">4</text>
<text x="262.8" y="31.5">2</text>
<text x="262.8" y="34">3</text>
<text x="39.3" y="37.8">5</text>
<text x="39.3" y="40.4">6</text>
<text x="64.7" y="37.8">5</text>
<text x="64.7" y="40.4">6</text>
<text x="200" y="37.8">3</text>
<text x="262.8" y="36.6">4</text>
<text x="39.3" y="42.9">7</text>
<text x="39.3" y="45.5">8</text>
<text x="64.7" y="42.9">7</text>
<text x="64.7" y="45.5">8</text>
<text x="189.8" y="67.1">5</text>
<text x="233" y="67.1">6</text>
<text x="233" y="69.6">8</text>
<text x="189.2" y="77.2">13</text>
<text x="189.8" y="72.1">2</text>
<text x="233" y="74.7">4</text>
<text x="35.5" y="81">B1</text>
<text x="35.5" y="83.6">B2</text>
<text x="68.6" y="81">A1</text>
<text x="68.6" y="83.6">A2</text>
<text x="149.6" y="80.1" transform="rotate(-90 149.6 80.1)">1</text>
<text x="152.3" y="82.3">2</text>
<text x="189.2" y="79.8">12</text>
<text x="233" y="79.8">3</text>
<text x="35.5" y="88.6">D1</text>
<text x="68.5" y="88.6">C1</text>
<text x="149.6" y="86.4" transform="rotate(-90 149.6 86.4)">3</text>
<text x="189.2" y="84.8">16</text>
<text x="189.8" y="89.9">1</text>
<text x="35.5" y="91.2">D2</text>
<text x="68.5" y="91.2">C2</text>
<text x="189.2" y="95">14</text>
<text x="189.2" y="100.1">10</text>
<text x="189.2" y="105.2">15</text>
<text x="189.2" y="107.7">11</text>
<text x="232.4" y="107.7">17</text>
<text x="233" y="102.6">9</text>
<text x="233" y="105.2">7</text>
<text x="250.8" y="149.6">4</text>
<text x="250.8" y="144.5">2</text>
<text x="29.8" y="156">8</text>
<text x="115.6" y="152.1">A9</text>
<text x="29.8" y="159.8">1</text>
<text x="65.3" y="157.2">7</text>
<text x="115.5" y="167.4">B5</text>
<text x="115.6" y="164.8">A5</text>
<text x="65.3" y="172.5">4</text>
<text x="29.8" y="177.5">3</text>
<text x="65.3" y="177.5">5</text>
<text x="96.3" y="176.6" transform="rotate(-90 96.3 176.6)">S1</text>
<text x="103.9" y="177.1" transform="rotate(-90 103.9 177.1)">A12</text>
<text x="29.8" y="182.6">2</text>
<text x="65.3" y="182.6">6</text>
</g>
<g font-size="1.8" fill="#840084">
<text x="101.6" y="77.1">SW1</text>
<text x="102" y="79.1">OPEN</text>
<text x="113.7" y="79.3">CLOSE</text>
</g>
<g font-size="1.8" fill="#989898">
<text x="75.2" y="178.9">R8</text>
<text x="74.9" y="181.2">R0</text>
<text x="75.2" y="186.3">R9</text>
<text x="75.2" y="188.6">R0</text>
</g>
</svg>
